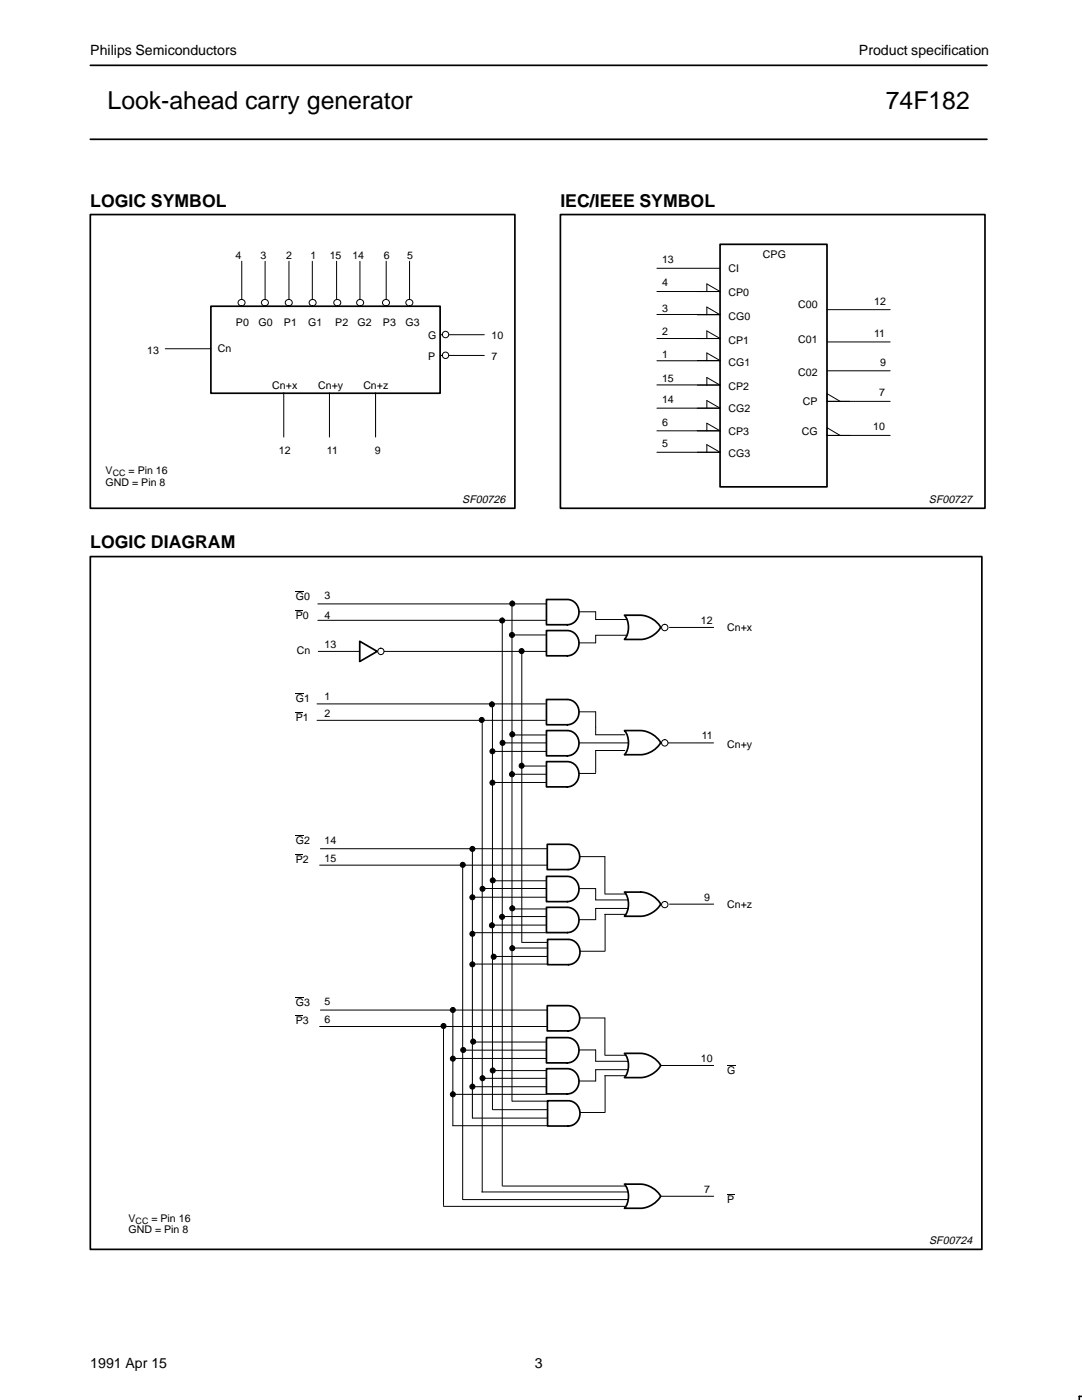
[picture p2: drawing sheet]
<svg xmlns="http://www.w3.org/2000/svg" width="216mm" height="279mm" viewBox="0 0 216 279" stroke-linecap="round" stroke-linejoin="round" font-family="sans-serif">
<path d="M18 13h178.9M18 27.8h178.9M18 42.8h84.7v58.6h-84.7zM42.1 61.1h45.7v17.4h-45.7z" fill="none" stroke="#000" stroke-width=".34"/>
<path d="M57.7 52.1v8.8M62.3 52.1v8.8M67.2 52.1v8.8M71.8 52.1v8.8M56.6 78.4v8.8M65.7 78.4v8.8M74.9 78.4v8.8" fill="none" stroke="#000" stroke-width=".2"/>
<circle cx="57.6" cy="60.4" r=".67" fill="#fff"/>
<circle cx="57.6" cy="60.4" r=".67" fill="none" stroke="#000" stroke-width=".2"/>
<circle cx="62.4" cy="60.4" r=".67" fill="#fff"/>
<circle cx="62.4" cy="60.4" r=".67" fill="none" stroke="#000" stroke-width=".2"/>
<circle cx="67.3" cy="60.4" r=".67" fill="#fff"/>
<circle cx="67.3" cy="60.4" r=".67" fill="none" stroke="#000" stroke-width=".2"/>
<circle cx="71.8" cy="60.4" r=".67" fill="#fff"/>
<g fill="none" stroke="#000" stroke-width=".2">
<path d="M48.2 52.1v8.8M52.9 52.1v8.8M77.1 52.1v8.8M81.7 52.1v8.8"/>
<circle cx="71.8" cy="60.4" r=".67"/>
</g>
<circle cx="52.8" cy="60.4" r=".67" fill="#fff"/>
<circle cx="52.8" cy="60.4" r=".67" fill="none" stroke="#000" stroke-width=".2"/>
<circle cx="48.2" cy="60.4" r=".67" fill="#fff"/>
<circle cx="48.2" cy="60.4" r=".67" fill="none" stroke="#000" stroke-width=".2"/>
<circle cx="77" cy="60.4" r=".67" fill="#fff"/>
<circle cx="77" cy="60.4" r=".67" fill="none" stroke="#000" stroke-width=".2"/>
<circle cx="81.7" cy="60.4" r=".67" fill="#fff"/>
<g fill="none" stroke="#000" stroke-width=".2">
<path d="M33 69.6h9.1M87.8 66.8h8.8M87.8 70.9h8.8"/>
<circle cx="81.7" cy="60.4" r=".67"/>
</g>
<circle cx="88.9" cy="70.9" r=".64" fill="#fff"/>
<circle cx="88.9" cy="70.9" r=".64" fill="none" stroke="#000" stroke-width=".2"/>
<circle cx="88.9" cy="66.8" r=".64" fill="#fff"/>
<g fill="none" stroke="#000" stroke-width=".2">
<path d="M131.1 53.5h12.6M131.1 58.2h12.6l-2.7-1.5v1.5M131.1 67.6h12.6l-2.7-1.6v1.6M131.1 62.8h12.6M131.1 76.8h12.6M139.1 62.8h4.6l-2.7-1.5v1.5M139.1 76.9h4.6l-2.7-1.6v1.6M141 72v-1.6l2.7 1.6h-12.6M165 61.8h12.6M165 68.2h12.6M165 74h12.6M131.1 81.5h12.6l-2.7-1.6v1.6"/>
<path d="M131.1 86h12.6l-2.7-1.5v1.5M131.1 90.3h12.6l-2.7-1.6v1.6M167.6 86.9l-2.6-1.5v1.5h12.6M167.6 80.1l-2.6-1.5v1.5h12.6M100.2 123.9v112.8M102.2 120.5v99.3M104.1 130v58M98.3 140.8v80.6"/>
<circle cx="88.9" cy="66.8" r=".64"/>
</g>
<path d="M111.8 42.8h84.7v58.6h-84.7zM143.7 48.8h21.3v48.4h-21.3zM18 111.1h177.9v138.2h-177.9z" fill="none" stroke="#000" stroke-width=".34"/>
<path d="M109 125.8h4.2a2.53 2.53 0 0 1 2.3 2.6 2.53 2.53 0 0 1-2.3 2.5h-4.2z" fill-rule="evenodd" fill="#fff"/>
<path d="M109 125.8h4.2a2.53 2.53 0 0 1 2.3 2.6 2.53 2.53 0 0 1-2.3 2.5h-4.2z" fill="none" stroke="#000" stroke-width=".34"/>
<path d="M132 125.2a.65 .65 0 0 1 1.3 0 .65 .65 0 0 1-1.3 0zM124.6 122.8a4 4 0 0 1 0 4.8h3.3a5 5 0 0 0 3.9-2.4 5.1 5.1 0 0 0-3.9-2.4z" fill-rule="evenodd" fill="#fff"/>
<g fill="none" stroke="#000" stroke-width=".2">
<path d="M118.9 123.6h6.2M125.1 126.8h-6.2v1.5h-3.4"/>
<circle cx="132.6" cy="125.2" r=".64"/>
</g>
<path d="M124.6 122.8h3.3a5.1 5.1 0 0 1 3.9 2.4 5 5 0 0 1-3.9 2.4h-3.3a4 4 0 0 0 0-4.8z" fill="none" stroke="#000" stroke-width=".34"/>
<path d="M109 119.6h4.2a2.53 2.53 0 0 1 2.3 2.6 2.53 2.53 0 0 1-2.3 2.5h-4.2z" fill-rule="evenodd" fill="#fff"/>
<path d="M109 119.6h4.2a2.53 2.53 0 0 1 2.3 2.6 2.53 2.53 0 0 1-2.3 2.5h-4.2z" fill="none" stroke="#000" stroke-width=".34"/>
<path d="M63.4 120.5h45.6M63.4 123.8h45.6M63.5 130h45.5M102.2 126.7h6.8M115.5 122.1h3.4v1.5" fill="none" stroke="#000" stroke-width=".2"/>
<path d="M109 152h4.2a2.53 2.53 0 0 1 2.3 2.5 2.53 2.53 0 0 1-2.3 2.5h-4.2z" fill-rule="evenodd" fill="#fff"/>
<path d="M109 152h4.2a2.53 2.53 0 0 1 2.3 2.5 2.53 2.53 0 0 1-2.3 2.5h-4.2z" fill="none" stroke="#000" stroke-width=".34"/>
<path d="M100.2 148.3h42.2" fill="none" stroke="#000" stroke-width=".2"/>
<path d="M132 148.3a.65 .65 0 0 1 1.3 0 .65 .65 0 0 1-1.3 0zM124.6 145.8a4 4 0 0 1 0 4.8h3.3a5.1 5.1 0 0 0 3.9-2.4 5.1 5.1 0 0 0-3.9-2.4z" fill-rule="evenodd" fill="#fff"/>
<g fill="none" stroke="#000" stroke-width=".2">
<path d="M118.9 146.6h5.8M124.7 149.8h-5.8v4.4"/>
<circle cx="132.6" cy="148.3" r=".64"/>
</g>
<path d="M124.6 145.8h3.3a5 5 0 0 1 3.9 2.4 5.1 5.1 0 0 1-3.9 2.4h-3.3a4 4 0 0 0 0-4.8z" fill="none" stroke="#000" stroke-width=".34"/>
<path d="M109 145.8h4.2a2.53 2.53 0 0 1 2.3 2.5 2.53 2.53 0 0 1-2.3 2.5h-4.2z" fill-rule="evenodd" fill="#fff"/>
<path d="M109 145.8h4.2a2.53 2.53 0 0 1 2.3 2.5 2.53 2.53 0 0 1-2.3 2.5h-4.2z" fill="none" stroke="#000" stroke-width=".34"/>
<path d="M98.3 156.2h10.7M98.5 150h10.5M102.2 146.7h6.8M104.1 152.9h4.9M118.9 142.1v4.5" fill="none" stroke="#000" stroke-width=".2"/>
<path d="M109 139.6h4.2a2.53 2.53 0 0 1 2.3 2.5 2.53 2.53 0 0 1-2.3 2.5h-4.2z" fill-rule="evenodd" fill="#fff"/>
<path d="M109 139.6h4.2a2.53 2.53 0 0 1 2.3 2.5 2.53 2.53 0 0 1-2.3 2.5h-4.2z" fill="none" stroke="#000" stroke-width=".34"/>
<path d="M63.3 140.5h45.5M63.3 143.8h45.5M115.5 142.1h3.4" fill="none" stroke="#000" stroke-width=".2"/>
<g fill="#000" stroke="#000" stroke-width=".2">
<circle cx="100.2" cy="123.8" r=".5"/>
<circle cx="102.2" cy="126.7" r=".5"/>
<circle cx="104.1" cy="129.9" r=".5"/>
<circle cx="98.3" cy="156.2" r=".5"/>
<circle cx="102.2" cy="154.5" r=".5"/>
<circle cx="104.1" cy="152.8" r=".5"/>
<circle cx="94.3" cy="169.4" r=".5"/>
</g>
<path d="M71.8 128l3.5 2-3.5 2z" fill="#fff"/>
<path d="M71.8 128l3.5 2-3.5 2z" fill="none" stroke="#000" stroke-width=".34"/>
<circle cx="76" cy="130" r=".63" fill="#fff"/>
<g fill="none" stroke="#000" stroke-width=".2">
<path d="M115.5 154.4h3.4"/>
<circle cx="76" cy="130" r=".63"/>
</g>
<path d="M109 181.1h4.2a2.53 2.53 0 0 1 2.3 2.5 2.53 2.53 0 0 1-2.3 2.5h-4.2z" fill-rule="evenodd" fill="#fff"/>
<path d="M109 181.1h4.2a2.53 2.53 0 0 1 2.3 2.5 2.53 2.53 0 0 1-2.3 2.5h-4.2z" fill="none" stroke="#000" stroke-width=".34"/>
<path d="M132 180.5a.65 .65 0 0 1 1.3 0 .65 .65 0 0 1-1.3 0zM124.6 178a4 4 0 0 1 0 4.9h3.3a5 5 0 0 0 3.9-2.5 5 5 0 0 0-3.9-2.4z" fill-rule="evenodd" fill="#fff"/>
<g fill="none" stroke="#000" stroke-width=".2">
<path d="M118.9 179.6h6.5M125.4 181.3h-6.5v2.2h-3.4"/>
<circle cx="132.7" cy="180.5" r=".63"/>
</g>
<path d="M124.6 178h3.3a5 5 0 0 1 3.9 2.4 5 5 0 0 1-3.9 2.5h-3.3a4 4 0 0 0 0-4.9z" fill="none" stroke="#000" stroke-width=".34"/>
<path d="M109 174.9h4.2a2.53 2.53 0 0 1 2.3 2.5 2.53 2.53 0 0 1-2.3 2.5h-4.2z" fill-rule="evenodd" fill="#fff"/>
<path d="M109 174.9h4.2a2.53 2.53 0 0 1 2.3 2.5 2.53 2.53 0 0 1-2.3 2.5h-4.2z" fill="none" stroke="#000" stroke-width=".34"/>
<path d="M94.3 179.1h14.7M98.2 175.8h10.8M115.5 177.3h3.4v2.3M120.7 171v7.4M120.8 178.4h4.2" fill="none" stroke="#000" stroke-width=".2"/>
<path d="M109.2 168.5h4.1a2.53 2.53 0 0 1 2.4 2.5 2.53 2.53 0 0 1-2.4 2.5h-4.1z" fill-rule="evenodd" fill="#fff"/>
<path d="M109.2 168.5h4.1a2.53 2.53 0 0 1 2.4 2.5 2.53 2.53 0 0 1-2.4 2.5h-4.1z" fill="none" stroke="#000" stroke-width=".34"/>
<path d="M63.8 172.7h45.4M63.9 169.4h45.3M115.7 171h5" fill="none" stroke="#000" stroke-width=".2"/>
<circle cx="92.3" cy="172.6" r=".5" fill="#000" stroke="#000" stroke-width=".2"/>
<path d="M109.3 187.5h4.1a2.53 2.53 0 0 1 2.3 2.5 2.53 2.53 0 0 1-2.3 2.5h-4.1z" fill-rule="evenodd" fill="#fff"/>
<path d="M109.3 187.5h4.1a2.53 2.53 0 0 1 2.3 2.5 2.53 2.53 0 0 1-2.3 2.5h-4.1z" fill="none" stroke="#000" stroke-width=".34"/>
<path d="M133.6 125.2h8.8M96.2 143.8v94.1M92.3 172.8v66.6M94.3 169.6v53.5M104.1 188.1h5.2M115.8 189.8h4.9M120.7 182.5h4.2M120.7 182.5v7.3M133.6 180.4h8.8M90.4 201.5v23.2" fill="none" stroke="#000" stroke-width=".2"/>
<circle cx="88.5" cy="204.8" r=".5" fill="#000" stroke="#000" stroke-width=".2"/>
<path d="M109 213.3h4.2a2.53 2.53 0 0 1 2.3 2.5 2.53 2.53 0 0 1-2.3 2.5h-4.2z" fill-rule="evenodd" fill="#fff"/>
<path d="M113.2 218.3a2.53 2.53 0 0 0 2.3-2.5 2.53 2.53 0 0 0-2.3-2.5h-4.2v5h4.2" fill="none" stroke="#000" stroke-width=".34"/>
<path d="M118.9 211.8h6.5M125.4 213.5h-6.5v2.2h-3.4" fill="none" stroke="#000" stroke-width=".2"/>
<path d="M109 207.1h4.2a2.53 2.53 0 0 1 2.3 2.5 2.53 2.53 0 0 1-2.3 2.5h-4.2z" fill-rule="evenodd" fill="#fff"/>
<path d="M109 207.1h4.2a2.53 2.53 0 0 1 2.3 2.5 2.53 2.53 0 0 1-2.3 2.5h-4.2z" fill="none" stroke="#000" stroke-width=".34"/>
<path d="M90.5 211.2h18.5M94.3 208h14.7M98.3 213.7h10.7M115.5 209.5h3.4v2.3M120.7 203.2v7.4M120.8 210.6h4.2" fill="none" stroke="#000" stroke-width=".2"/>
<circle cx="98.3" cy="213.6" r=".5" fill="#000" stroke="#000" stroke-width=".2"/>
<path d="M109.2 200.7h4.1a2.53 2.53 0 0 1 2.4 2.5 2.53 2.53 0 0 1-2.4 2.5h-4.1z" fill-rule="evenodd" fill="#fff"/>
<path d="M109.2 200.7h4.1a2.53 2.53 0 0 1 2.4 2.5 2.53 2.53 0 0 1-2.4 2.5h-4.1z" fill="none" stroke="#000" stroke-width=".34"/>
<path d="M63.8 204.9h45.4M63.9 201.6h45.3M115.7 203.2h5" fill="none" stroke="#000" stroke-width=".2"/>
<circle cx="90.4" cy="201.6" r=".5" fill="#000" stroke="#000" stroke-width=".2"/>
<path d="M109.3 219.7h4.1a2.53 2.53 0 0 1 2.3 2.5 2.53 2.53 0 0 1-2.3 2.5h-4.1z" fill-rule="evenodd" fill="#fff"/>
<path d="M109.3 219.7h4.1a2.53 2.53 0 0 1 2.3 2.5 2.53 2.53 0 0 1-2.3 2.5h-4.1z" fill="none" stroke="#000" stroke-width=".34"/>
<g fill="none" stroke="#000" stroke-width=".2">
<path d="M102.2 154.5h6.8M96.1 177.3h12.9M94.1 192.4h15.2M94.3 186.1h14.7M98.3 190.9h11M98.3 184.6h10.7M100.2 182.9h8.8M102.2 181.4h6.8M102.4 189.2h6.9M88.5 204.8v35.8M90.4 218.4h18.6M92.4 209.6h16.6"/>
<path d="M94.3 216.9h14.7M96.1 215.2h12.9M102.2 219.8h7.1M120.7 214.7h4.2M120.7 214.7v7.3M131.2 212.6h11.2M90.4 224.7h18.9M92.4 239.4h33M94.3 223.1h15M96.1 237.9h29.3M98.3 221.5h11M100.4 236.7h24.7"/>
<path d="M115.8 222h4.9M131.2 238.7h11.2M88.5 240.8h36.3"/>
</g>
<g fill="#000" stroke="#000" stroke-width=".2">
<circle cx="102.2" cy="120.5" r=".5"/>
<circle cx="96.1" cy="143.7" r=".5"/>
<circle cx="98.2" cy="140.6" r=".5"/>
<circle cx="98.3" cy="149.9" r=".5"/>
<circle cx="100.3" cy="148.3" r=".5"/>
<circle cx="102.2" cy="146.6" r=".5"/>
<circle cx="94.3" cy="179.1" r=".5"/>
<circle cx="96.3" cy="177.4" r=".5"/>
<circle cx="98.3" cy="175.7" r=".5"/>
<circle cx="94.3" cy="186.4" r=".5"/>
<circle cx="94.3" cy="192.5" r=".5"/>
<circle cx="98.2" cy="184.7" r=".5"/>
<circle cx="98.5" cy="190.9" r=".5"/>
<circle cx="100.2" cy="183" r=".5"/>
<circle cx="102.2" cy="181.3" r=".5"/>
<circle cx="102.2" cy="189.2" r=".5"/>
<circle cx="90.4" cy="211.3" r=".5"/>
<circle cx="90.4" cy="218.4" r=".5"/>
<circle cx="92.4" cy="209.6" r=".5"/>
<circle cx="94.3" cy="216.9" r=".5"/>
<circle cx="94.4" cy="207.9" r=".5"/>
<circle cx="96.3" cy="215.2" r=".5"/>
</g>
<g fill="#000">
<path d="M59 118.1l1.7 .1z" fill-rule="evenodd"/>
<path d="M59 121.8l1.4 .1z" fill-rule="evenodd"/>
<path d="M59 138.4l1.7 .1z" fill-rule="evenodd"/>
<path d="M59 142.1l1.4 .1z" fill-rule="evenodd"/>
<path d="M59 166.8l1.7 .1z" fill-rule="evenodd"/>
<path d="M59 170.5l1.4 .1z" fill-rule="evenodd"/>
<path d="M59 199h1.7z" fill-rule="evenodd"/>
<path d="M59 202.7l1.4 .1z" fill-rule="evenodd"/>
<path d="M145.1 212.6l1.6 .1z" fill-rule="evenodd"/>
<path d="M145.1 238.4l1.4 .1z" fill-rule="evenodd"/>
</g>
<path d="M124.6 210.2h3.3a5.1 5.1 0 0 1 3.9 2.4 5 5 0 0 1-3.9 2.5h-3.3a4 4 0 0 0 0-4.9z" fill-rule="evenodd" fill="#fff"/>
<path d="M124.6 210.2h3.3a5.1 5.1 0 0 1 3.9 2.4 5 5 0 0 1-3.9 2.5h-3.3a4 4 0 0 0 0-4.9z" fill="none" stroke="#000" stroke-width=".34"/>
<path d="M124.6 236.3h3.3a5 5 0 0 1 3.9 2.4 5.1 5.1 0 0 1-3.9 2.4h-3.3a4 4 0 0 0 0-4.8z" fill-rule="evenodd" fill="#fff"/>
<path d="M124.6 236.3h3.3a5 5 0 0 1 3.9 2.4 5.1 5.1 0 0 1-3.9 2.4h-3.3a4 4 0 0 0 0-4.8z" fill="none" stroke="#000" stroke-width=".34"/>
<path d="M215.9 278.7h-.5v.7" fill="none" stroke="#000" stroke-width=".32"/>
<g font-size="4.9">
<text x="21.5" y="21.8">Look-ahead carry generator</text>
<text x="176.8" y="21.8">74F182</text>
</g>
<g font-size="3.5">
<text x="18" y="41.2">LOGIC SYMBOL</text>
<text x="111.8" y="41.2">IEC/IEEE SYMBOL</text>
<text x="18" y="109.4">LOGIC DIAGRAM</text>
</g>
<g font-size="2.8">
<text x="18" y="10.9">Philips Semiconductors</text>
<text x="171.4" y="10.9">Product specification</text>
<text x="18" y="273">1991 Apr 15</text>
<text x="106.7" y="273">3</text>
</g>
<g font-size="2.2">
<text x="92.2" y="100.3">SF00726</text>
<text x="185.4" y="100.3">SF00727</text>
<text x="185.4" y="248.2">SF00724</text>
</g>
<g font-size="2.1">
<text x="47" y="51.6">4</text>
<text x="52" y="51.6">3</text>
<text x="57.1" y="51.6">2</text>
<text x="62" y="51.6">1</text>
<text x="65.8" y="51.6">15</text>
<text x="70.3" y="51.6">14</text>
<text x="76.6" y="51.6">6</text>
<text x="81.2" y="51.6">5</text>
<text x="132.1" y="52.6">13</text>
<text x="152.2" y="51.5">CPG</text>
<text x="132.1" y="57.2">4</text>
<text x="145.4" y="54.3">CI</text>
<text x="145.4" y="59.1">CP0</text>
<text x="47.1" y="65">P0</text>
<text x="51.6" y="65">G0</text>
<text x="56.7" y="65">P1</text>
<text x="61.5" y="65">G1</text>
<text x="66.9" y="65">P2</text>
<text x="71.3" y="65">G2</text>
<text x="76.4" y="65">P3</text>
<text x="80.9" y="65">G3</text>
<text x="132.1" y="62.2">3</text>
<text x="145.4" y="63.8">CG0</text>
<text x="159.3" y="61.5">C00</text>
<text x="174.4" y="60.8">12</text>
<text x="29.4" y="70.6">13</text>
<text x="43.4" y="70.3">Cn</text>
<text x="85.5" y="67.7">G</text>
<text x="85.5" y="71.8">P</text>
<text x="98.1" y="67.7">10</text>
<text x="98.1" y="71.8">7</text>
<text x="132.1" y="66.9">2</text>
<text x="132.1" y="71.4">1</text>
<text x="145.4" y="68.6">CP1</text>
<text x="159.3" y="68.4">C01</text>
<text x="174.4" y="67.2">11</text>
<text x="54.3" y="77.6">Cn+x</text>
<text x="63.5" y="77.6">Cn+y</text>
<text x="72.5" y="77.6">Cn+z</text>
<text x="132.1" y="76.2">15</text>
<text x="145.4" y="73">CG1</text>
<text x="145.4" y="77.7">CP2</text>
<text x="159.3" y="74.9">C02</text>
<text x="175.6" y="73">9</text>
<text x="132.1" y="80.5">14</text>
<text x="145.4" y="82.1">CG2</text>
<text x="160.2" y="80.9">CP</text>
<text x="175.4" y="79.1">7</text>
<text x="132.1" y="85">6</text>
<text x="132.1" y="89.3">5</text>
<text x="145.4" y="86.9">CP3</text>
<text x="160" y="86.8">CG</text>
<text x="174.2" y="85.9">10</text>
<text x="21.1" y="94.6">V</text>
<text x="25.6" y="94.6">= Pin 16</text>
<text x="55.6" y="90.6">12</text>
<text x="65.2" y="90.6">11</text>
<text x="74.8" y="90.6">9</text>
<text x="145.4" y="91.3">CG3</text>
<text x="21.1" y="96.9">GND = Pin 8</text>
<text x="59" y="119.8">G0</text>
<text x="64.8" y="119.6">3</text>
<text x="59" y="123.5">P0</text>
<text x="64.8" y="123.5">4</text>
<text x="139.8" y="124.5">12</text>
<text x="145.1" y="125.9">Cn+x</text>
<text x="59.2" y="130.5">Cn</text>
<text x="64.8" y="129.3">13</text>
<text x="59" y="140.1">G1</text>
<text x="59" y="143.9">P1</text>
<text x="64.8" y="139.6">1</text>
<text x="64.8" y="143.2">2</text>
<text x="140" y="147.6">11</text>
<text x="145.1" y="149.3">Cn+y</text>
<text x="59" y="168.5">G2</text>
<text x="59" y="172.2">P2</text>
<text x="64.8" y="168.4">14</text>
<text x="64.8" y="172">15</text>
<text x="140.5" y="179.8">9</text>
<text x="145.1" y="181.1">Cn+z</text>
<text x="59" y="200.7">G3</text>
<text x="64.8" y="200.6">5</text>
<text x="59" y="204.4">P3</text>
<text x="64.8" y="204.2">6</text>
<text x="139.8" y="212">10</text>
<text x="145.1" y="214.3">G</text>
<text x="140.5" y="238.1">7</text>
<text x="25.6" y="243.8">V</text>
<text x="30.2" y="243.8">= Pin 16</text>
<text x="145.1" y="240.1">P</text>
<text x="25.6" y="246.2">GND = Pin 8</text>
</g>
<g font-size="1.8">
<text x="22.5" y="95">CC</text>
<text x="27.1" y="244.3">CC</text>
</g>
</svg>
